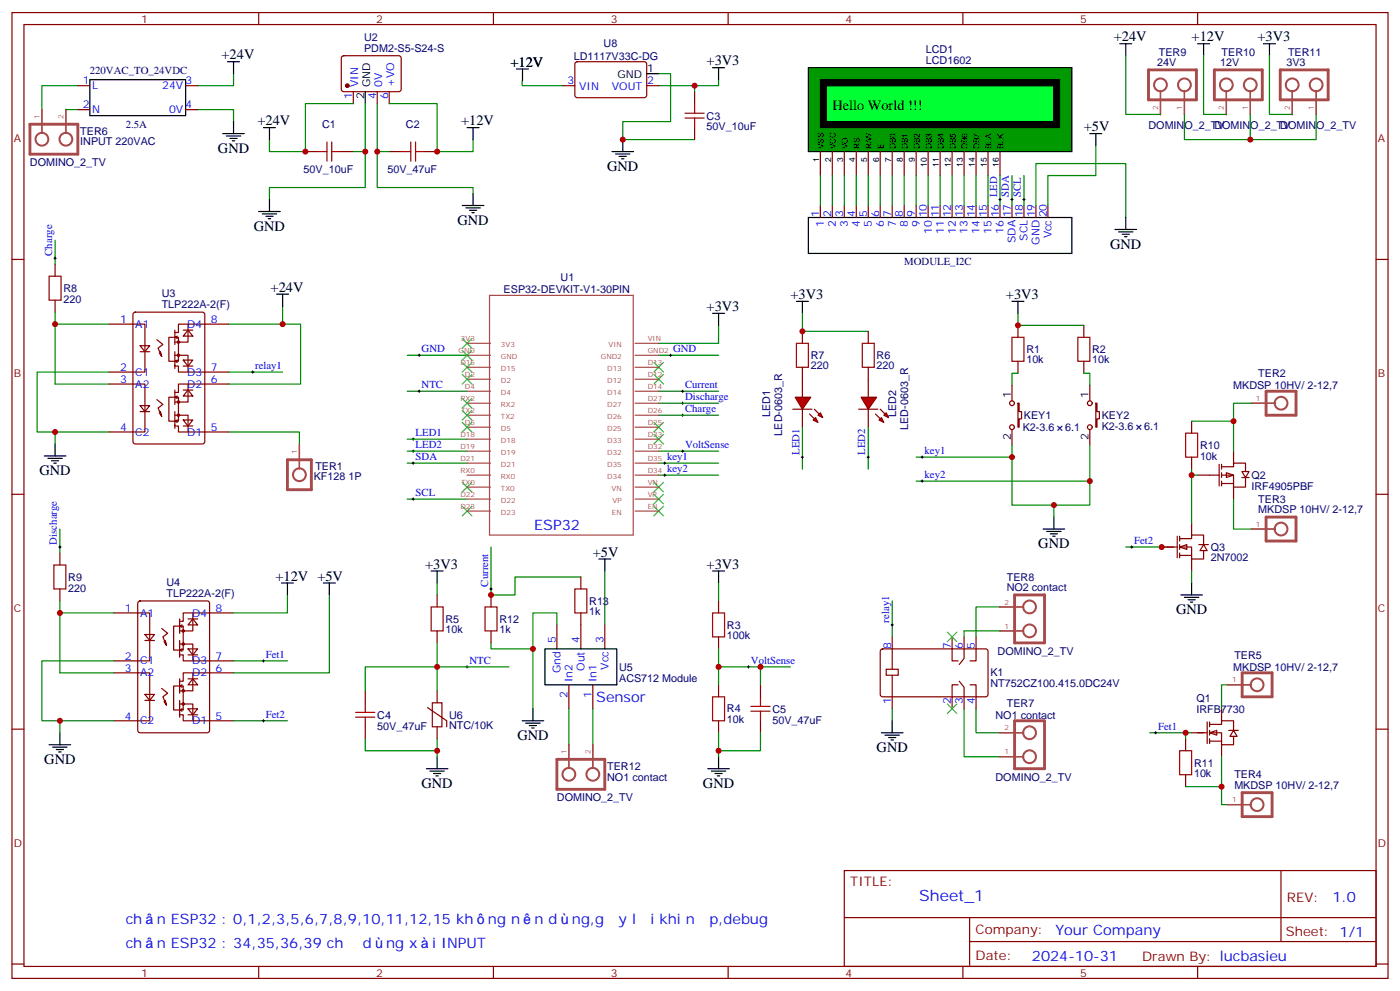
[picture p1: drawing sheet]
<svg xmlns="http://www.w3.org/2000/svg" width="412mm" height="292mm" viewBox="0 0 412 292" stroke-linecap="round" stroke-linejoin="round" font-family="sans-serif">
<g fill="none" stroke="#870000" stroke-width=".35">
<path d="M3.5 3.7h405.4v284.3h-405.4zM7.1 7.2h398.2v277.3h-398.2zM76.2 3.7v3.5M145.3 3.7v3.5M214.5 3.7v3.5M283.6 3.7v3.5M352.8 3.7v3.5M3.5 76.4h3.6M405.3 76.4h3.6M298.1 113.4v4.6M299.9 118.7h.3v2.5h.7v2.1h-.7v2.5h-.3zM321 113.4v4.6"/>
<path d="M322.8 118.7h.3v2.5h.7v2.1h-.7v2.5h-.3zM298.1 126.5v4.6M321 126.5v4.6M3.5 145.5h3.6M405.3 145.5h3.6M3.5 214.7h3.6M405.3 214.7h3.6M248.7 256.3h156.6v28.2h-156.6zM377.3 256.3v20.9M248.7 270.1h156.5M285.6 277.2h119.6M285.6 270.1v14.2"/>
<path d="M3.5 283.8h3.6M76.2 284.5v3.5M145.3 284.5v3.5M214.5 284.5v3.5M283.6 284.5v3.5M352.8 284.5v3.5M405.3 283.8h3.6"/>
<circle cx="298.1" cy="118.7" r=".71"/>
<circle cx="321" cy="118.7" r=".71"/>
<circle cx="298.1" cy="125.8" r=".71"/>
<circle cx="321" cy="125.8" r=".71"/>
</g>
<path d="M238.1 19.9h77.6v24.7h-77.6z" fill="#090" stroke="#000" stroke-width=".35"/>
<g fill="none" stroke="#870000" stroke-width=".35">
<path d="M241.7 44.6v7.1M245.2 44.6v7.1M248.7 44.6v7.1M252.2 44.6v7.1M255.8 44.6v7.1M259.3 44.6v7.1M262.8 44.6v7.1M266.3 44.6v7.1M269.9 44.6v7.1M273.4 44.6v7.1M276.9 44.6v7.1M280.5 44.6v7.1"/>
<path d="M284 44.6v7.1M287.5 44.6v7.1M291 44.6v7.1M294.6 44.6v7.1"/>
</g>
<path d="M241.7 23.5h70.5v14.1h-70.5z" fill="#000" stroke="#000" stroke-width=".35"/>
<path d="M243.4 25.2h67v10.6h-67z" fill="none" stroke="#000" stroke-width=".35"/>
<path d="M243.4 25.2h67v10.6h-67z" fill="#0f3" stroke="#000" stroke-width=".35"/>
<g fill="none" stroke="#000" stroke-width=".35">
<path d="M77.6 37.6h3.5M79.4 37.6v3.5M107.6 27v3.5M137.6 37.6h3.5M139.3 37.6v3.5M321 39.3h3.6M322.8 39.3v3.6M79.4 58.7v3.6M139.3 57v3.5M76.2 62.3h6.3M77.3 63h4.2M78.3 63.7h2.1"/>
<path d="M79 64.4h.7M136.2 60.5h6.3M137.2 61.2h4.3M138.3 61.9h2.1M139 62.6h.7M238.1 64h77.6v10.6h-77.6zM328.4 67.6h6.4M329.5 68.3h4.2M330.6 69h2.1M331.3 69.7h.7M331.6 64v3.6M209.9 92.3h3.5"/>
<path d="M211.7 92.3v3.5M298.1 88.7h3.5M299.9 88.7v3.6M307.3 155.8h6.3M308.3 156.5h4.3M309.4 157.2h2.1M310.1 157.9h.7M310.4 152.2v3.6M127 168.1h3.5M128.8 168.1v3.5M176.4 164.6h3.5M178.2 164.6v3.5"/>
<path d="M209.9 168.1h3.5M211.7 168.1v3.5M160.5 191h21.2v10.6h-21.2zM153.8 212.2h6.4M154.9 212.9h4.2M155.9 213.6h2.1M156.6 214.3h.7M157 208.7v3.5M125.6 226.3h6.3M126.6 227h4.3M127.7 227.7h2.1M128.4 228.4h.7"/>
<path d="M128.8 222.8v3.5M208.5 226.3h6.3M209.5 227h4.3M210.6 227.7h2.1M211.3 228.4h.7M211.7 222.8v3.5"/>
</g>
<g fill="none" stroke="#870000" stroke-width=".35">
<path d="M100.8 16.6l.4-.2 16.5 .1 .5 .6-.1 9.5-.6 .4-16.5-.1-.5-.6v-9.2zM104.1 27v3.5M111.1 27v3.5M114.7 27v3.5M90 44.6h3.5M100.5 44.6h3.6M114.7 44.6h3.5M125.2 44.6h3.6M241.7 60.5v3.5M245.2 60.5v3.5M248.7 60.5v3.5M252.2 60.5v3.5"/>
<path d="M255.8 60.5v3.5M259.3 60.5v3.5M262.8 60.5v3.5M266.3 60.5v3.5M269.9 60.5v3.5M273.4 60.5v3.5M276.9 60.5v3.5M280.5 60.5v3.5M284 60.5v3.5M287.5 60.5v3.5M291 60.5v3.5M294.6 60.5v3.5"/>
<path d="M298.1 60.5v3.5M301.6 60.5v3.5M305.2 60.5v3.5M308.7 60.5v3.5M32.1 95.4h10.6v14.1h-10.6M39.4 92.1l.5-.2h19.7l.7 .4v37.7l-.4 .6-20 .1-.7-.5v-37.6zM51.5 97.2v4.2M52.2 99.7l-.7-.4h-1.8v7.1h1.8l.7 .3M54 97.2h2.8M55.4 97.2l1.4 1.8h-2.8zM55.4 95.4h-2.8v2.5h-1.1M67.4 95.4h-12v5.3h-2.8v-1.4h-1.1l.7-.3"/>
<path d="M299.9 95.8v3.5M319.3 95.8v3.5M32.1 113.1h10.6v14.1h-10.6M41.3 101.8h2.8l-1.4 1.7zM41.3 119.4h2.8l-1.4 1.8zM41.3 103.5h2.8M46.2 100l1.8 1.4-1.4 1.1 1 2.5-.3-1.5M46.2 117.7l1.8 1.4-1.4 1 1 2.5-.3-1.4M46.9 103.9l.7 1.1M51.5 107.8h1.1v1.7h2.8M51.5 100.7h1.1v3.9h-1.1M51.5 118.4h1.1v3.8h-1.1"/>
<path d="M51.5 103.5v5M51.5 114.8v4.3M52.2 106l-.7 .4h1.1v-1.8h2.8v4.9h12M52.2 117.3l-.7-.4h-1.8v7.1h1.8l.7 .4M54 106h2.8l-1.4 1.8zM54 107.8h2.8M54 114.8h2.8M55.4 114.8l1.4 1.8h-2.8zM55.4 113.1h-2.8v2.4h-1.1M67.4 113.1h-12v5.3h-2.8v-1.5h-1.1l.7-.3M299.9 106.4v3.5M319.3 106.4v3.5"/>
<path d="M41.3 121.2h2.8M46.9 121.5l.7 1.1M51.5 125.4h1.1v1.8h2.8M51.5 121.2v4.9M52.2 123.6l-.7 .4h1.1v-1.8h2.8v5h12M54 123.6h2.8l-1.4 1.8zM54 125.4h2.8M40.8 177.1l.5-.2h19.7l.7 .4v37.7l-.4 .7h-20l-.7-.4v-37.7zM128.8 175.2v3.5M211.7 176.9v3.5M33.5 180.4h10.6v14.2h-10.6M33.5 198.1h10.6v14.1h-10.6"/>
<path d="M42.7 186.8h2.8l-1.4 1.8zM42.7 188.6h2.8M47.6 185l1.8 1.4-1.4 1.1 1 2.5-.3-1.4M48.3 188.9l.7 1.1M52.9 192.8h1.1v1.8h2.8M52.9 185.7h1.1v3.9h-1.1M52.9 182.2v4.2M52.9 188.6v4.9M52.9 199.8v4.3M53.6 184.7l-.7-.4h-1.7v7.1h1.7l.7 .3M53.6 191l-.7 .4h1.1v-1.8h2.8v5h12M55.4 191h2.8l-1.4 1.8z"/>
<path d="M55.4 182.2h2.8M55.4 192.8h2.8M55.4 199.8h2.8M56.8 182.2l1.4 1.8h-2.8zM56.8 180.4h-2.8v2.5h-1.1M56.8 199.8l1.4 1.8h-2.8zM56.8 198.1h-2.8v2.5h-1.1M68.8 180.4h-12v5.3h-2.8v-1.4h-1.1l.7-.3M68.8 198.1h-12v5.3h-2.8v-1.4h-1.1l.7-.4M128.8 185.7v3.6M164 184v7M171.1 184v7"/>
<path d="M178.2 184v7M211.7 187.5v3.5M42.7 204.4h2.8l-1.4 1.8zM42.7 206.2h2.8M47.6 202.7l1.8 1.4-1.4 1 1 2.5-.3-1.4M48.3 206.6l.7 1M52.9 210.4h1.1v1.8h2.8M52.9 203.4h1.1v3.9h-1.1M52.9 206.2v4.9M53.6 202.3l-.7-.3h-1.7v7h1.7l.7 .4M53.6 208.7l-.7 .3h1.1v-1.7h2.8v4.9h12M55.4 208.7h2.8l-1.4 1.7z"/>
<path d="M55.4 210.4h2.8M125.9 208.3l5.7 3.9v1.8M127.4 206.9h2.8v7.1h-2.8zM128.8 203.4v3.5M128.8 214v3.5M167.6 201.6v7.1M174.6 201.6v7.1M211.7 201.6v3.5M211.7 212.2v3.5"/>
<circle cx="52.6" cy="118.4" r=".35"/>
<circle cx="52.6" cy="100.7" r=".35"/>
<circle cx="52.6" cy="104.6" r=".35"/>
<circle cx="52.6" cy="122.2" r=".35"/>
<circle cx="54" cy="189.6" r=".35"/>
<circle cx="54" cy="185.7" r=".35"/>
<circle cx="54" cy="203.4" r=".35"/>
<circle cx="54" cy="207.3" r=".35"/>
</g>
<g fill="none" stroke="#008700" stroke-width=".35">
<path d="M104.1 30.5h-14.1v14.1h-10.6v-3.5M107.6 30.5v14.1h-3.5M111.1 30.5v14.1h3.6M114.7 30.5h14.1v14.1h10.5v-3.5M107.6 44.6v10.6h-28.2v3.5M111.1 44.6v10.6h28.2v1.8M241.7 51.7v8.8M245.2 51.7v8.8M248.7 51.7v8.8M252.2 51.7v8.8M255.8 51.7v8.8M259.3 51.7v8.8"/>
<path d="M262.8 51.7v8.8M266.3 51.7v8.8M269.9 51.7v8.8M273.4 51.7v8.8M276.9 51.7v8.8M280.5 51.7v8.8M284 51.7v8.8M287.5 51.7v8.8M291 51.7v8.8M294.6 51.7v8.8M298.1 51.7v8.8M301.6 51.7v8.8"/>
<path d="M322.8 42.9v8.8h-14.1v8.8M305.2 60.5v-12.3h26.4v15.8M32.1 95.4h-15.9v17.7h15.9M83.3 95.4h5.2v17.7h-21.1M83.3 90.1v5.3h-15.9M211.7 95.8v5.3h-17.7M299.9 92.3v3.5h19.4M32.1 109.5h-21.2v17.7h5.3v3.5M67.4 109.5h15.9M119.9 115.2h17.7M194 115.2h17.7M194 104.6h17.7"/>
<path d="M194 118.7h17.7M16.2 127.2h15.9M67.4 127.2h20.8v3.9M119.9 136.3h17.7M119.9 132.8h17.7M119.9 129.3h17.7M194 136.3h17.7M194 132.8h17.7M194 139.9h17.7M194 122.2h17.7M269.9 134.6h28.2M321 131.1v17.6h-10.6v3.5"/>
<path d="M119.9 146.9h17.7M269.9 141.6h51.1M84.7 175.2v5.2h-15.9M144.6 161v14.2h7.1v-5.3h19.4M178.2 168.1v15.9M211.7 171.6v5.3M68.8 194.6h15.9M128.8 196.3h21.1M164 184v-3.6h-7v28.3M211.7 191v10.6M211.7 196.3h21.1M167.6 208.7v10.6"/>
<path d="M174.6 208.7v10.6M211.7 215.7v7.1"/>
</g>
<g fill="none" stroke="#000" stroke-width=".29">
<path d="M297.7 58.7h.7M298.1 58.4v.7M301.3 58.7h.7M301.6 58.4v.7M123.1 115.2h.7M123.5 114.8v.7M197.2 104.6h.7M197.6 104.2v.8M200.7 115.2h.7M200.7 118.7h.7M201.1 114.8v.7M201.1 118.4v.7"/>
<path d="M121.4 136.3h.7M121.4 132.8h.7M121.4 129.3h.7M121.7 128.9v.7M121.7 132.5v.7M121.7 136v.7M195.4 136.3h.7M195.4 139.9h.7M195.8 136v.7M195.8 139.5v.7M200.7 132.8h.7M200.7 122.2h.7"/>
<path d="M201.1 121.9v.7M201.1 132.5v.7M271.3 134.6h.7M271.6 134.2v.7M121.4 146.9h.7M121.7 146.6v.7M271.3 141.6h.7M271.6 141.3v.7M144.3 173.4h.7M144.6 173v.7M137.2 196.3h.7M137.6 196v.7"/>
<path d="M220.1 196.3h.7M220.5 196v.7"/>
</g>
<g fill="none" stroke="#a10000" stroke-width=".35">
<path d="M93.5 44.6h2.8M96.3 41.8v5.6M97.7 44.6h2.8M97.7 41.8v5.6M118.2 44.6h2.8M121 41.8v5.6M122.4 44.6h2.8M122.4 41.8v5.6M298.1 99.3h3.5v7.1h-3.5zM317.5 99.3h3.5v7.1h-3.5zM127 178.7h3.5v7h-3.5zM209.9 180.4h3.5v7.1h-3.5z"/>
<path d="M209.9 205.1h3.5v7.1h-3.5z"/>
</g>
<circle cx="102.3" cy="25.2" r=".53" fill="#870000" stroke="#870000" stroke-width=".35"/>
<g fill="#f00" stroke="#870000" stroke-width=".35">
<path d="M234.2 116.9h4.6l-2.4 3.6z"/>
<path d="M233.5 120.5h5.7z"/>
</g>
<g fill="#870000" stroke="#870000" stroke-width=".35">
<path d="M239.9 120.5l1.4 1.4z"/>
<path d="M238.5 121.9l1.4 1.4z"/>
</g>
<g fill="#f00" stroke="#870000" stroke-width=".35">
<path d="M241.7 121.5l.7 1.4-1.5-.7z"/>
<path d="M239.5 123.6l.7-.7 .7 1.5z"/>
</g>
<path d="M236.4 111.7v5.2M236.4 120.5v5.3" fill="none" stroke="#870000" stroke-width=".35"/>
<g fill="#f00" stroke="#870000" stroke-width=".35">
<path d="M253.6 116.9h4.6l-2.4 3.6z"/>
<path d="M252.9 120.5h5.7z"/>
</g>
<g fill="#870000" stroke="#870000" stroke-width=".35">
<path d="M259.3 120.5l1.4 1.4z"/>
<path d="M257.9 121.9l1.4 1.4z"/>
</g>
<g fill="#f00" stroke="#870000" stroke-width=".35">
<path d="M260.3 122.2l.8-.7 .7 1.4z"/>
<path d="M258.9 123.6l.7-.7 .7 1.5z"/>
</g>
<g fill="none" stroke="#870000" stroke-width=".35">
<path d="M16.2 77.8v3.5M16.2 88.4v3.5M236.4 97.5v3.6M255.8 97.5v3.6M236.4 108.1v3.6M255.8 108.1v8.8M255.8 120.5v5.3M17.6 162.8v3.5M17.6 173.4v3.5M259.5 191.2l.5-.2 30.6 .1 .4 .6v13l-.7 .4h-30.6l-.4-.7v-12.7zM261.1 197h3.5v1.8h-3.5zM262.8 187.5v9.5"/>
<path d="M262.8 198.8v9.9M280.5 187.5v7.1h1.7M284 187.5v6.4l-1.4 1.7M287.5 187.5v7.1h-1.7M282.2 201.6h-1.7v7.1M282.6 200.6l1.4 1.7v6.4M285.8 201.6h1.7v7.1"/>
</g>
<g fill="none" stroke="#000" stroke-width=".35">
<path d="M81.5 86.6h3.5M83.3 86.6v3.5M234.6 88.7h3.5M236.4 88.7v3.6M13.1 134.2h6.3M14.1 134.9h4.2M15.2 135.6h2.1M15.9 136.3h.7M16.2 130.7v3.5M14.5 219.3h6.3M15.5 220h4.3M17.6 215.7v3.6"/>
<path d="M259.6 215.7h6.4M260.7 216.4h4.2M261.8 217.1h2.1M262.5 217.8h.7M262.8 212.2v3.5M16.6 220.7h2.1M17.3 221.4h.7"/>
</g>
<g fill="none" stroke="#008700" stroke-width=".35">
<path d="M16.2 70.7v7.1M16.2 91.9v3.5M236.4 92.3v5.2h19.4M236.4 125.8v12.3M255.8 125.8v12.3M17.6 155.8v7M17.6 176.9v3.5M262.8 176.9v10.6M294.6 178.7h-7.1v8.8M33.5 194.6h-21.2v17.6h5.3v3.5M33.5 180.4h-15.9v17.7h15.9M284 185.7v1.8"/>
<path d="M17.6 212.2h15.9M262.8 208.7v3.5M284 208.7v14.1h10.6M287.5 208.7v7h7.1"/>
</g>
<path d="M14.5 81.3h3.5v7.1h-3.5zM234.6 101.1h3.5v7h-3.5zM254 101.1h3.5v7h-3.5zM15.9 166.3h3.5v7.1h-3.5z" fill="none" stroke="#a10000" stroke-width=".35"/>
<path d="M15.9 76h.7M16.2 75.7v.7M74.1 109.5h.7M74.4 109.2v.7M236 134.6h.7M236.4 134.2v.7M255.4 134.6h.7M255.8 134.2v.7M17.3 161h.7M17.6 160.7v.7M262.5 184h.7M262.8 183.6v.7" fill="none" stroke="#000" stroke-width=".29"/>
<g fill="#fff" stroke="#870000" stroke-width=".35">
<path d="M356.3 215.7l2.1-.7v1.4z"/>
<path d="M363.4 215l1 1.8h-2.1z"/>
</g>
<g fill="none" stroke="#870000" stroke-width=".35">
<path d="M349.2 217.5v3.5M351 215.7h4.6M355.6 212.5v6.4M356.3 213.3h3.5v-1.1h3.6v2.8M356.3 215.7h3.5v3.6h3.6v-2.5M356.3 218.2h3.5M356.3 212.5v1.5M356.3 215v1.4M356.3 217.5v1.4M359.8 208.7v3.5M359.8 219.3v3.5M361.9 215h2.9"/>
<path d="M349.2 228.1v3.5"/>
</g>
<path d="M347.5 221h3.5v7.1h-3.5z" fill="none" stroke="#a10000" stroke-width=".35"/>
<path d="M68.8 212.2h15.9M338.7 215.7h12.3M349.2 215.7v1.8M361.6 201.6h-1.8v7.1M349.2 231.6h10.6M359.8 222.8v14.1h1.8" fill="none" stroke="#008700" stroke-width=".35"/>
<path d="M82.9 171.6h3.5M84.7 171.6v3.6" fill="none" stroke="#000" stroke-width=".35"/>
<path d="M77.3 194.6h.7M77.6 194.2v.7M77.3 212.2h.7M77.6 211.8v.7M340.1 215.7h.7M340.4 215.4v.7" fill="none" stroke="#000" stroke-width=".29"/>
<g fill="#fff" stroke="#870000" stroke-width=".35">
<path d="M361.2 139.2l2.2 .7-2.2 .7z"/>
<path d="M365.8 138.8h2.1l-1 1.8z"/>
</g>
<g fill="none" stroke="#870000" stroke-width=".35">
<path d="M169.6 18.4l.4-.2h20.1l.4 .7-.1 9.4-.6 .5-20-.1-.5-.7v-9.1zM22.9 25.2h3.6M22.9 32.3h3.6M54.7 25.2h3.5M54.7 32.3h3.5M165.8 25.2h3.5M190.5 25.2h3.5M204.6 27v3.5M204.6 37.6v3.5M351 124v3.5M351 134.6v3.5M352.8 139.9h6.3"/>
<path d="M359.1 136.7v6.4M359.8 137.4h3.6v-1.1h3.5v2.5M359.8 139.9h3.6v3.5M359.8 136.7v1.4M359.8 139.2v1.4M363.4 132.8v3.5M359.8 142.3h3.6M359.8 141.6v1.5M363.4 143.4v3.5M365.8 140.6h2.1M366.9 140.6v2.8h-3.5M144.6 175.2v3.5"/>
<path d="M171.1 169.9v3.5M144.6 185.7v3.6M171.1 180.4v3.6M107.6 203.4v3.5M107.6 214v3.5M224 201.6v3.5M224 212.2v3.5"/>
</g>
<g fill="none" stroke="#008700" stroke-width=".35">
<path d="M331.6 16.4v17.3h10.2M354.5 16.4v17.3h6.7M373.9 16.4v17.3h6.7M19.4 32.3h3.5M22.9 25.2h-10.6v7.1M58.2 32.3h10.6v3.5M68.8 21.7v3.5h-10.6M153.8 23.8v1.4h12M194 21.7h3.6v14.1h-14.2v5.3h21.2M204.6 25.2v1.8M211.7 23.5v1.7h-17.7M348.9 33.7v7.4h19.4v-7.4"/>
<path d="M387.7 33.7v7.4h-19.4M119.9 104.6h17.7M299.9 109.9h-1.8v3.5M319.3 109.9h1.7v3.5M368.7 118.7h-5.3v5.3M298.1 131.1v17.6h12.3M351 138.1v1.8h1.8M351 124h12.4M363.4 124v8.8M363.4 146.9v8.9h5.3M128.8 171.6v3.6M331.6 161h12.4"/>
<path d="M128.8 196.3h-21.2v7.1M128.8 189.3v14.1M144.6 189.3v1.7h12.4M224 196.3v5.3M284 185.7h10.6M107.6 217.5v3.5h21.2M128.8 217.5v5.3M224 215.7v5.3h-12.3"/>
</g>
<g fill="none" stroke="#a10000" stroke-width=".35">
<path d="M201.8 34.7h5.6M201.8 33.3h5.6M204.6 30.5v2.8M204.6 34.7v2.9M349.2 127.5h3.6v7.1h-3.6zM142.9 178.7h3.5v7h-3.5zM169.3 173.4h3.6v7h-3.6zM104.8 211.1h5.6M104.8 209.7h5.6M107.6 206.9v2.8M107.6 211.1v2.9M221.2 209.4h5.6"/>
<path d="M221.2 208h5.6M224 205.1v2.9M224 209.4v2.8"/>
</g>
<path d="M294.2 58.7h.7M294.6 58.4v.7M123.1 104.6h.7M123.5 104.2v.8M333 161h.7M333.4 160.7v.7" fill="none" stroke="#000" stroke-width=".29"/>
<g fill="none" stroke="#000" stroke-width=".35">
<path d="M67 18.2h3.6M68.8 18.2v3.5M209.9 19.9h3.5M211.7 19.9v3.6M329.8 12.9h3.6M331.6 12.9v3.5M352.8 12.9h3.5M354.5 12.9v3.5M372.2 12.9h3.5M373.9 12.9v3.5M26.5 23.5h28.2v10.5h-28.2zM65.6 39.3h6.4"/>
<path d="M68.8 35.8v3.5M152.1 20.3h3.6M153.9 20.3v3.5M190.5 21.7h3.5M66.7 40h4.2M67.7 40.7h2.1M68.4 41.5h.7M180.3 44.6h6.3M181.3 45.3h4.3M182.4 46h2.1M183.1 46.7h.7M183.4 41.1v3.5"/>
</g>
<path d="M8.8 36.6h14.1v8.8h-14.1zM338.3 20.6h14.1v8.8h-14.1zM357.7 20.6h14.1v8.8h-14.1zM377.1 20.6h14.1v8.8h-14.1zM372.9 115.2h8.9v7h-8.9zM84.7 135.4h7v8.8h-7zM372.9 152.2h8.9v7.1h-8.9zM298.9 175.2h8.8v14.1h-8.8zM365.9 198.1h8.8v7h-8.8zM298.9 212.2h8.8v14.1h-8.8zM164 223.5h14.2v8.9h-14.2zM365.9 233.4h8.8v7h-8.8z" fill="none" stroke="#a64a4a" stroke-width=".85"/>
<g fill="none" stroke="#a64a4a" stroke-width=".42">
<path d="M12.3 32.2v7M19.4 39a1.97 1.97 0 0 0-1.8 2.8 1.97 1.97 0 0 0 3.3 .5 1.97 1.97 0 0 0-1-3.2l-.5-.1M19.4 32.2v7M341.8 26.7v7.1M348.9 26.7v7.1M361.2 26.7v7.1M368.3 26.7v7.1M380.6 26.7v7.1M387.7 26.7v7.1M368.5 118.7h7.1M88.2 130.9v7.1M368.5 155.8h7.1"/>
<path d="M294.5 178.7h7M294.5 185.7h7M167.6 219.1v7.1M174.6 219.1v7.1M294.5 215.7h7M361.5 201.6h7M167.6 226a1.97 1.97 0 0 0-1.8 2.8 1.97 1.97 0 0 0 3.3 .4 1.97 1.97 0 0 0-1-3.1l-.5-.1M294.5 222.8h7M361.5 236.9h7"/>
<circle cx="341.8" cy="25" r="1.97"/>
<circle cx="348.9" cy="25" r="1.97"/>
<circle cx="361.2" cy="25" r="1.97"/>
<circle cx="368.3" cy="25" r="1.97"/>
<circle cx="380.6" cy="25" r="1.97"/>
<circle cx="387.7" cy="25" r="1.97"/>
<circle cx="12.4" cy="41" r="1.97"/>
<circle cx="377.4" cy="118.7" r="1.97"/>
<circle cx="88.2" cy="139.8" r="1.97"/>
<circle cx="377.4" cy="155.7" r="1.97"/>
<circle cx="303.3" cy="178.7" r="1.97"/>
<circle cx="303.3" cy="185.7" r="1.97"/>
<circle cx="303.3" cy="215.7" r="1.97"/>
<circle cx="370.3" cy="201.6" r="1.97"/>
<circle cx="174.6" cy="228" r="1.97"/>
<circle cx="303.3" cy="222.8" r="1.97"/>
<circle cx="370.3" cy="236.9" r="1.97"/>
</g>
<g fill="none" stroke="#a64a4a" stroke-width=".35">
<path d="M12.3 32.3v6.9M19.4 32.3v6.9a1.76 1.76 0 0 0-1.6 2.5 1.76 1.76 0 0 0 3 .4 1.76 1.76 0 0 0-.9-2.8l-.5-.1M341.8 26.7v7M348.9 26.7v7M361.2 26.7v7M368.3 26.7v7M380.6 26.7v7M387.7 26.7v7M144.2 87h42.3v70.5h-42.3zM137.6 118.7h6.9M137.6 101.1h6.9M137.6 104.6h6.9"/>
<path d="M137.6 108.1h6.9M137.6 111.7h6.9M137.6 115.2h6.9M187.1 118.7h6.9M187.1 101.1h6.9M187.1 104.6h6.9M187.1 108.1h6.9M187.1 111.7h6.9M187.1 115.2h6.9M368.7 118.7h6.9M88.2 131.1v6.9M137.6 122.2h6.9"/>
<path d="M137.6 125.8h6.9M137.6 129.3h6.9M137.6 132.8h6.9M137.6 136.3h6.9M137.6 139.9h6.9M187.1 122.2h6.9M187.1 125.8h6.9M187.1 129.3h6.9M187.1 132.8h6.9M187.1 136.3h6.9M187.1 139.9h6.9M137.6 143.4h6.9"/>
<path d="M137.6 146.9h6.9M137.6 150.5h6.9M187.1 143.4h6.9M187.1 146.9h6.9M187.1 150.5h6.9M368.7 155.8h6.9M294.6 178.7h6.9M294.6 185.7h6.9M167.6 219.3v6.9a1.76 1.76 0 0 0-1.6 2.5 1.76 1.76 0 0 0 2.9 .4 1.76 1.76 0 0 0-.9-2.8l-.4-.1M174.6 219.3v6.9M294.6 215.7h6.9M361.6 201.6h6.9"/>
<path d="M294.6 222.8h6.9M361.6 236.9h6.9"/>
<circle cx="341.8" cy="25" r="1.76"/>
<circle cx="348.9" cy="25" r="1.76"/>
<circle cx="361.2" cy="25" r="1.76"/>
<circle cx="368.3" cy="25" r="1.76"/>
<circle cx="380.6" cy="25" r="1.76"/>
<circle cx="387.7" cy="25" r="1.76"/>
<circle cx="12.4" cy="41" r="1.76"/>
<circle cx="377.4" cy="118.7" r="1.76"/>
<circle cx="88.2" cy="139.8" r="1.76"/>
<circle cx="377.4" cy="155.7" r="1.76"/>
<circle cx="303.3" cy="178.7" r="1.76"/>
<circle cx="303.3" cy="185.7" r="1.76"/>
<circle cx="303.3" cy="215.7" r="1.76"/>
<circle cx="370.3" cy="201.6" r="1.76"/>
<circle cx="174.6" cy="228" r="1.76"/>
<circle cx="303.3" cy="222.8" r="1.76"/>
<circle cx="370.3" cy="236.9" r="1.76"/>
</g>
<g fill="none" stroke="#3c3" stroke-width=".35">
<path d="M136.2 99.7l2.8 2.8M139 99.7l-2.8 2.8M136.2 103.2l2.8 2.8M136.2 106.7l2.8 2.8M136.2 110.2l2.8 2.9M136.2 117.3l2.8 2.8M139 103.2l-2.8 2.8M139 106.7l-2.8 2.8M139 110.2l-2.8 2.9M139 117.3l-2.8 2.8M192.6 110.2l2.8 2.9M192.6 106.7l2.8 2.8"/>
<path d="M195.4 110.2l-2.8 2.9M195.4 106.7l-2.8 2.8M136.2 120.8l2.8 2.8M136.2 124.4l2.8 2.8M139 120.8l-2.8 2.8M139 124.4l-2.8 2.8M192.6 127.9l2.8 2.8M192.6 124.4l2.8 2.8M195.4 127.9l-2.8 2.8M195.4 124.4l-2.8 2.8M136.2 142l2.8 2.8M136.2 149l2.8 2.9"/>
<path d="M139 142l-2.8 2.8M139 149l-2.8 2.9M192.6 149l2.8 2.9M192.6 145.5l2.8 2.8M192.6 142l2.8 2.8M195.4 149l-2.8 2.9M195.4 145.5l-2.8 2.8M195.4 142l-2.8 2.8M279 186.1l2.9 2.8M281.9 186.1l-2.9 2.8M279 207.3l2.9 2.8M281.9 207.3l-2.9 2.8"/>
</g>
<g fill="#fff" stroke="#870000" stroke-width=".35">
<path d="M347.5 161l2.1-.7v1.4z"/>
<path d="M354.5 160.3l1.1 1.8h-2.1z"/>
</g>
<path d="M346.8 157.9v6.3M347.5 158.6h3.5v-1.1h3.5v2.8M347.5 157.9v1.4M351 154v3.5M342.2 161h4.6M347.5 161h3.5v3.6h3.5v-2.5M347.5 163.5h3.5M347.5 160.3v1.4M347.5 162.8v1.4M351 164.6v3.5M353.1 160.3h2.9" fill="none" stroke="#870000" stroke-width=".35"/>
<path d="M351 139.9v14.1M97 175.2v22.9h-28.2M351 168.1v3.5" fill="none" stroke="#008700" stroke-width=".35"/>
<path d="M95.2 171.6h3.6M97 171.6v3.6M347.8 175.2h6.4M348.9 175.9h4.2M350 176.6h2.1M350.7 177.3h.7M351 171.6v3.6" fill="none" stroke="#000" stroke-width=".35"/>
<g fill="#c00">
<circle cx="299.9" cy="95.8" r=".88"/>
<circle cx="211.7" cy="196.3" r=".88"/>
<circle cx="128.8" cy="44.6" r=".88"/>
<circle cx="90" cy="44.6" r=".88"/>
<circle cx="107.6" cy="44.6" r=".88"/>
<circle cx="111.1" cy="44.6" r=".88"/>
<circle cx="236.4" cy="97.5" r=".88"/>
<circle cx="16.2" cy="127.2" r=".88"/>
<circle cx="16.2" cy="95.4" r=".88"/>
<circle cx="17.6" cy="180.4" r=".88"/>
<circle cx="17.6" cy="212.2" r=".88"/>
<circle cx="83.3" cy="95.4" r=".88"/>
<circle cx="359.8" cy="231.6" r=".88"/>
<circle cx="349.3" cy="215.7" r=".88"/>
<circle cx="363.4" cy="124" r=".88"/>
<circle cx="204.6" cy="25.2" r=".88"/>
<circle cx="183.4" cy="41.1" r=".88"/>
<circle cx="368.3" cy="41.1" r=".88"/>
<circle cx="128.8" cy="196.3" r=".88"/>
<circle cx="128.8" cy="221" r=".88"/>
<circle cx="224" cy="196.3" r=".88"/>
<circle cx="211.7" cy="221" r=".88"/>
<circle cx="310.4" cy="148.7" r=".88"/>
<circle cx="321" cy="141.6" r=".88"/>
<circle cx="298.1" cy="134.6" r=".88"/>
<circle cx="144.6" cy="175.2" r=".88"/>
<circle cx="157" cy="191" r=".88"/>
<circle cx="342.2" cy="161" r=".88"/>
<circle cx="351" cy="139.9" r=".88"/>
</g>
<text font-size="4.6" fill="#00f" x="270.8" y="265.3">Sheet_1</text>
<g font-size="4.2">
<text x="65.3" y="17.5">+24V</text>
<text x="328.1" y="12.2">+24V</text>
<text x="351" y="12.2">+12V</text>
<text x="370.4" y="12.2">+3V3</text>
<text x="150.4" y="19.6">+12V</text>
<text x="208.1" y="19.2">+3V3</text>
<text x="245.2" y="32.3">Hello World !!!</text>
<text x="75.8" y="36.9">+24V</text>
<text x="135.8" y="36.9">+12V</text>
<text x="319.3" y="38.6">+5V</text>
<text x="64.2" y="45">GND</text>
<text x="178.9" y="50.3">GND</text>
<text x="74.8" y="67.9">GND</text>
<text x="134.8" y="66.1">GND</text>
<text x="327" y="73.2">GND</text>
<text x="79.7" y="85.9">+24V</text>
<text x="232.8" y="88">+3V3</text>
<text x="296.3" y="88">+3V3</text>
<text x="208.1" y="91.5">+3V3</text>
<text x="11.6" y="139.9">GND</text>
<text x="305.9" y="161.4">GND</text>
<text x="125.2" y="167.4">+3V3</text>
<text x="174.6" y="163.9">+5V</text>
<text x="208.1" y="167.4">+3V3</text>
<text x="81.1" y="170.9">+12V +5V</text>
<text x="346.4" y="180.8">GND</text>
<text x="152.4" y="217.8">GND</text>
<text x="258.2" y="221.4">GND</text>
<text x="13.1" y="224.9">GND</text>
<text x="124.2" y="232">GND</text>
<text x="207.1" y="232">GND</text>
</g>
<g font-size="4.2" fill="#00f">
<text x="157.4" y="156">ESP32</text>
<text x="175.6" y="206.8">Sensor</text>
<text x="392.5" y="265.6">1.0</text>
<text x="37" y="272.2">ch</text>
<text x="46.2" y="272.2">n ESP32 : 0,1,2,3,5,6,7,8,9,10,11,12,15 kh</text>
<text x="143.7" y="272.2">ng n</text>
<text x="157.4" y="272.2">n d</text>
<text x="168.5" y="272.2">ng,g</text>
<text x="182.2" y="272.2">y l</text>
<text x="191.6" y="272.2">i khi n</text>
<text x="209" y="272.2">p,debug</text>
<text x="310.9" y="275.1">Your Company</text>
<text x="37" y="279.2">ch</text>
<text x="46.2" y="279.2">n ESP32 : 34,35,36,39 ch</text>
<text x="106.9" y="279.2">d</text>
<text x="113.8" y="279.2">ng x</text>
<text x="127.3" y="279.2">i INPUT</text>
<text x="304" y="282.9">2024-10-31</text>
</g>
<g font-size="3.9" fill="#800">
<text x="250.5" y="260.9">TITLE:</text>
<text x="379.1" y="265.6">REV:</text>
<text x="287.4" y="275.1">Company:</text>
<text x="378.7" y="275.7">Sheet: 1/1</text>
<text x="287.4" y="282.8">Date:</text>
<text x="336.4" y="282.8">Drawn By: lucbasieu</text>
</g>
<g font-size="3.2" fill="#800">
<text x="41.6" y="6.7">1</text>
<text x="110.8" y="6.7">2</text>
<text x="179.9" y="6.7">3</text>
<text x="249.1" y="6.7">4</text>
<text x="318.2" y="6.7">5</text>
<text x="4.1" y="41.8">A</text>
<text x="405.9" y="41.8">A</text>
<text x="4.1" y="110.9">B</text>
<text x="405.9" y="110.9">B</text>
<text x="4.1" y="180.1">C</text>
<text x="405.9" y="180.1">C</text>
<text x="4.1" y="249.2">D</text>
<text x="405.9" y="249.2">D</text>
<text x="41.6" y="287.5">1</text>
<text x="110.8" y="287.5">2</text>
<text x="179.9" y="287.5">3</text>
<text x="249.1" y="287.5">4</text>
<text x="318.2" y="287.5">5</text>
</g>
<g font-size="3.2" fill="#000080">
<text x="107.3" y="15.3">PDM2-S5-S24-S</text>
<text x="107.3" y="12.2">U2</text>
<text x="169" y="17.6">LD1117V33C-DG</text>
<text x="177.8" y="13.9">U8</text>
<text x="272.7" y="15.7">LCD1</text>
<text x="341.4" y="16.6">TER9</text>
<text x="359.9" y="16.6">TER10</text>
<text x="379.4" y="16.6">TER11</text>
<text x="26.5" y="21.7">220VAC_TO_24VDC</text>
<text x="272.7" y="18.9">LCD1602</text>
<text x="340.9" y="19.5">24V</text>
<text x="359.4" y="19.5">12V</text>
<text x="378.9" y="19.5">3V3</text>
<text x="208.1" y="35.2">C3</text>
<text x="23.6" y="39.7">TER6</text>
<text x="37" y="37.6">2.5A</text>
<text x="94.9" y="37.8">C1</text>
<text x="119.6" y="37.8">C2</text>
<text x="208.1" y="38.4">50V_10uF</text>
<text x="338.3" y="37.9">DOMINO_2_TV</text>
<text x="357.7" y="37.9">DOMINO_2_TV</text>
<text x="377.1" y="37.9">DOMINO_2_TV</text>
<text x="23.6" y="42.8">INPUT 220VAC</text>
<text x="8.8" y="48.9">DOMINO_2_TV</text>
<text x="89.4" y="51">50V_10uF</text>
<text x="114.1" y="51">50V_47uF</text>
<text x="165.1" y="82.7">U1</text>
<text x="266.3" y="78.1">MODULE_I2C</text>
<text x="18.7" y="89.1">220</text>
<text x="18.7" y="86">R8</text>
<text x="47.6" y="87.5">U3</text>
<text x="148.4" y="86.4">ESP32-DEVKIT-V1-30PIN</text>
<text x="47.6" y="90.7">TLP222A-2(F)</text>
<text x="238.8" y="105.8">R7</text>
<text x="258.2" y="105.8">R6</text>
<text x="302.3" y="107">10k</text>
<text x="302.3" y="104">R1</text>
<text x="321.7" y="107">10k</text>
<text x="321.7" y="104">R2</text>
<text x="238.8" y="108.7">220</text>
<text x="258.2" y="108.7">220</text>
<text x="370.7" y="111">TER2</text>
<text x="363.3" y="114.6">MKDSP 10HV/ 2-12,7</text>
<text x="226.9" y="122.8" transform="rotate(-90 226.9 122.8)">LED1</text>
<text x="264" y="122.8" transform="rotate(-90 264 122.8)">LED2</text>
<text x="301.6" y="123.3">KEY1</text>
<text x="324.6" y="123.3">KEY2</text>
<text x="230.4" y="128.2" transform="rotate(-90 230.4 128.2)">LED-0603_R</text>
<text x="267.5" y="126.5" transform="rotate(-90 267.5 126.5)">LED-0603_R</text>
<text x="301.3" y="126.8">K2-3.6</text>
<text x="313.8" y="126.8">6.1</text>
<text x="324.6" y="126.5">K2-3.6</text>
<text x="337.1" y="126.5">6.1</text>
<text x="353.5" y="135.4">10k</text>
<text x="353.5" y="132.2">R10</text>
<text x="92.4" y="141.4">KF128 1P</text>
<text x="92.9" y="138.4">TER1</text>
<text x="368.7" y="141">Q2</text>
<text x="368.7" y="144.2">IRF4905PBF</text>
<text x="370.7" y="148">TER3</text>
<text x="370.7" y="151.2">MKDSP 10HV/ 2-12,7</text>
<text x="356.7" y="165.3">2N7002</text>
<text x="356.7" y="162.1">Q3</text>
<text x="20.1" y="171">R9</text>
<text x="49" y="172.5">U4</text>
<text x="296.6" y="170.9">TER8</text>
<text x="20.1" y="174.2">220</text>
<text x="49" y="175.8">TLP222A-2(F)</text>
<text x="173.6" y="178">R13</text>
<text x="296.6" y="174.1">NO2 contact</text>
<text x="131.2" y="183.3">R5</text>
<text x="147.1" y="183.3">R12</text>
<text x="173.6" y="181.2">1k</text>
<text x="214.1" y="185">R3</text>
<text x="131.2" y="186.4">10k</text>
<text x="147.1" y="186.4">1k</text>
<text x="214.1" y="188.2">100k</text>
<text x="182.4" y="197.5">U5</text>
<text x="293.9" y="192.8">DOMINO_2_TV</text>
<text x="363.3" y="197.5">MKDSP 10HV/ 2-12,7</text>
<text x="363.6" y="193.9">TER5</text>
<text x="182.4" y="200.7">ACS712 Module</text>
<text x="291.7" y="202.3">NT752CZ100.415.0DC24V</text>
<text x="291.7" y="199.1">K1</text>
<text x="214.1" y="209.7">R4</text>
<text x="227.5" y="209.8">C5</text>
<text x="296.6" y="208">TER7</text>
<text x="352.4" y="209.8">IRFB7730</text>
<text x="352.4" y="206.7">Q1</text>
<text x="111.1" y="214.8">50V_47uF</text>
<text x="111.1" y="211.6">C4</text>
<text x="132.3" y="214.8">NTC/10K</text>
<text x="132.3" y="211.6">U6</text>
<text x="214.1" y="212.9">10k</text>
<text x="227.5" y="213">50V_47uF</text>
<text x="293.3" y="211.6">NO1 contact</text>
<text x="178.9" y="226.6">TER12</text>
<text x="351.7" y="225.7">R11</text>
<text x="178.9" y="229.8">NO1 contact</text>
<text x="293.3" y="229.8">DOMINO_2_TV</text>
<text x="351.7" y="228.8">10k</text>
<text x="363.6" y="232.3">MKDSP 10HV/ 2-12,7</text>
<text x="363.6" y="229.2">TER4</text>
<text x="164" y="235.9">DOMINO_2_TV</text>
</g>
<g font-size="3.2">
<text x="181.9" y="23.1">GND</text>
<text x="190.7" y="21.3">1</text>
<text x="107.2" y="29.2" transform="rotate(-90 107.2 29.2)">2</text>
<text x="109" y="25.7" transform="rotate(-90 109 25.7)">GND</text>
<text x="297.7" y="117.3" transform="rotate(-90 297.7 117.3)">1</text>
<text x="320.7" y="117.3" transform="rotate(-90 320.7 117.3)">1</text>
<text x="297.7" y="129.5" transform="rotate(-90 297.7 129.5)">2</text>
<text x="320.7" y="129.5" transform="rotate(-90 320.7 129.5)">2</text>
</g>
<g font-size="3.2" fill="#00f">
<text x="24.4" y="24.9">1</text>
<text x="27.2" y="26.3">L</text>
<text x="47.8" y="26.3">24V</text>
<text x="54.7" y="24.9">3</text>
<text x="103.7" y="29.2" transform="rotate(-90 103.7 29.2)">1</text>
<text x="105.5" y="25.7" transform="rotate(-90 105.5 25.7)">VIN</text>
<text x="110.8" y="29.2" transform="rotate(-90 110.8 29.2)">4</text>
<text x="112.5" y="25.7" transform="rotate(-90 112.5 25.7)">0V</text>
<text x="114.3" y="29.2" transform="rotate(-90 114.3 29.2)">6</text>
<text x="116.1" y="25.7" transform="rotate(-90 116.1 25.7)">+VO</text>
<text x="167.1" y="24.9">3</text>
<text x="170.6" y="26.6">VIN</text>
<text x="180.3" y="26.6">VOUT</text>
<text x="190.7" y="24.9">2</text>
<text x="24.4" y="31.9">2</text>
<text x="27.2" y="33.3">N</text>
<text x="49.8" y="33.3">0V</text>
<text x="54.7" y="31.9">4</text>
<text x="241.3" y="64" transform="rotate(-90 241.3 64)">1</text>
<text x="244.8" y="64" transform="rotate(-90 244.8 64)">2</text>
<text x="248.4" y="64" transform="rotate(-90 248.4 64)">3</text>
<text x="251.9" y="64" transform="rotate(-90 251.9 64)">4</text>
<text x="255.4" y="64" transform="rotate(-90 255.4 64)">5</text>
<text x="258.9" y="64" transform="rotate(-90 258.9 64)">6</text>
<text x="262.5" y="64" transform="rotate(-90 262.5 64)">7</text>
<text x="266" y="64" transform="rotate(-90 266 64)">8</text>
<text x="269.5" y="64" transform="rotate(-90 269.5 64)">9</text>
<text x="273" y="64" transform="rotate(-90 273 64)">10</text>
<text x="276.6" y="64" transform="rotate(-90 276.6 64)">11</text>
<text x="280.1" y="64" transform="rotate(-90 280.1 64)">12</text>
<text x="283.6" y="64" transform="rotate(-90 283.6 64)">13</text>
<text x="287.2" y="64" transform="rotate(-90 287.2 64)">14</text>
<text x="290.7" y="64" transform="rotate(-90 290.7 64)">15</text>
<text x="294.2" y="64" transform="rotate(-90 294.2 64)">16 LED</text>
<text x="297.7" y="64" transform="rotate(-90 297.7 64)">17 SDA</text>
<text x="301.3" y="64" transform="rotate(-90 301.3 64)">18 SCL</text>
<text x="304.8" y="64" transform="rotate(-90 304.8 64)">19</text>
<text x="308.3" y="64" transform="rotate(-90 308.3 64)">20</text>
<text x="242.7" y="66.8" transform="rotate(-90 242.7 66.8)">1</text>
<text x="246.2" y="66.8" transform="rotate(-90 246.2 66.8)">2</text>
<text x="249.8" y="66.8" transform="rotate(-90 249.8 66.8)">3</text>
<text x="253.3" y="66.8" transform="rotate(-90 253.3 66.8)">4</text>
<text x="256.8" y="66.8" transform="rotate(-90 256.8 66.8)">5</text>
<text x="260.3" y="66.8" transform="rotate(-90 260.3 66.8)">6</text>
<text x="263.9" y="66.8" transform="rotate(-90 263.9 66.8)">7</text>
<text x="267.4" y="66.8" transform="rotate(-90 267.4 66.8)">8</text>
<text x="270.9" y="66.8" transform="rotate(-90 270.9 66.8)">9</text>
<text x="274.5" y="68.8" transform="rotate(-90 274.5 68.8)">10</text>
<text x="278" y="68.8" transform="rotate(-90 278 68.8)">11</text>
<text x="281.5" y="68.8" transform="rotate(-90 281.5 68.8)">12</text>
<text x="285" y="68.8" transform="rotate(-90 285 68.8)">13</text>
<text x="288.6" y="68.8" transform="rotate(-90 288.6 68.8)">14</text>
<text x="292.1" y="68.8" transform="rotate(-90 292.1 68.8)">15</text>
<text x="295.6" y="68.8" transform="rotate(-90 295.6 68.8)">16</text>
<text x="299.2" y="71.5" transform="rotate(-90 299.2 71.5)">SDA</text>
<text x="302.7" y="70.9" transform="rotate(-90 302.7 70.9)">SCL</text>
<text x="309.7" y="70.2" transform="rotate(-90 309.7 70.2)">Vcc</text>
<text x="15.3" y="75.3" transform="rotate(-90 15.3 75.3)">Charge</text>
<text x="306.2" y="72" transform="rotate(-90 306.2 72)">GND</text>
<text x="35.4" y="95.1">1</text>
<text x="62.1" y="95.1">8</text>
<text x="39.9" y="96.5">A1</text>
<text x="55.2" y="96.5">D4</text>
<text x="124.2" y="103.7">GND</text>
<text x="198.3" y="103.7">GND</text>
<text x="35.4" y="109.2">2</text>
<text x="35.4" y="112.7">3</text>
<text x="39.9" y="110.6">C1</text>
<text x="55.2" y="110.6">D3</text>
<text x="62.1" y="112.7">6</text>
<text x="62.1" y="109.2">7</text>
<text x="75.1" y="108.7">relay1</text>
<text x="39.9" y="114.1">A2</text>
<text x="55.2" y="114.1">D2</text>
<text x="124.2" y="114.3">NTC</text>
<text x="201.8" y="117.8">Discharge</text>
<text x="201.8" y="114.3">Current</text>
<text x="201.8" y="121.4">Charge</text>
<text x="35.4" y="126.8">4</text>
<text x="39.9" y="128.2">C2</text>
<text x="55.2" y="128.2">D1</text>
<text x="62.1" y="126.8">5</text>
<text x="122.4" y="131.9">LED2</text>
<text x="122.4" y="128.4">LED1</text>
<text x="201.8" y="131.9">VoltSense</text>
<text x="122.4" y="135.5">SDA</text>
<text x="196.5" y="135.5">key1</text>
<text x="235.5" y="133.9" transform="rotate(-90 235.5 133.9)">LED1</text>
<text x="254.9" y="133.9" transform="rotate(-90 254.9 133.9)">LED2</text>
<text x="272.3" y="133.7">key1</text>
<text x="196.5" y="139">key2</text>
<text x="272.3" y="140.8">key2</text>
<text x="122.4" y="146">SCL</text>
<text x="16.8" y="160.3" transform="rotate(-90 16.8 160.3)">Discharge</text>
<text x="334.1" y="160.2">Fet2</text>
<text x="143.8" y="172.7" transform="rotate(-90 143.8 172.7)">Current</text>
<text x="36.8" y="180.1">1</text>
<text x="41.3" y="181.5">A1</text>
<text x="56.6" y="181.5">D4</text>
<text x="63.5" y="180.1">8</text>
<text x="261.9" y="183.3" transform="rotate(-90 261.9 183.3)">relay1</text>
<text x="163.7" y="189.3" transform="rotate(-90 163.7 189.3)">5</text>
<text x="170.7" y="189.3" transform="rotate(-90 170.7 189.3)">4</text>
<text x="177.8" y="189.3" transform="rotate(-90 177.8 189.3)">3</text>
<text x="262.5" y="191" transform="rotate(-90 262.5 191)">8</text>
<text x="280.1" y="191" transform="rotate(-90 280.1 191)">7</text>
<text x="283.6" y="191" transform="rotate(-90 283.6 191)">6</text>
<text x="287.2" y="191" transform="rotate(-90 287.2 191)">5</text>
<text x="36.8" y="194.2">2</text>
<text x="36.8" y="197.7">3</text>
<text x="41.3" y="195.6">C1</text>
<text x="56.6" y="195.6">D3</text>
<text x="63.5" y="197.7">6</text>
<text x="63.5" y="194.2">7</text>
<text x="78.3" y="193.7">Fet1</text>
<text x="138.3" y="195.4">NTC</text>
<text x="172.2" y="197.5" transform="rotate(-90 172.2 197.5)">Out</text>
<text x="179.2" y="197.2" transform="rotate(-90 179.2 197.2)">Vcc</text>
<text x="221.2" y="195.4">VoltSense</text>
<text x="41.3" y="199.1">A2</text>
<text x="56.6" y="199.1">D2</text>
<text x="165.1" y="198.2" transform="rotate(-90 165.1 198.2)">Gnd</text>
<text x="168.6" y="200.9" transform="rotate(-90 168.6 200.9)">In2</text>
<text x="175.7" y="200.9" transform="rotate(-90 175.7 200.9)">In1</text>
<text x="167.2" y="205.4" transform="rotate(-90 167.2 205.4)">2</text>
<text x="174.3" y="205.4" transform="rotate(-90 174.3 205.4)">1</text>
<text x="262.5" y="207.2" transform="rotate(-90 262.5 207.2)">1</text>
<text x="280.1" y="207.2" transform="rotate(-90 280.1 207.2)">2</text>
<text x="283.6" y="207.2" transform="rotate(-90 283.6 207.2)">3</text>
<text x="287.2" y="207.2" transform="rotate(-90 287.2 207.2)">4</text>
<text x="36.8" y="211.8">4</text>
<text x="41.3" y="213.3">C2</text>
<text x="56.6" y="213.3">D1</text>
<text x="63.5" y="211.8">5</text>
<text x="78.3" y="211.3">Fet2</text>
<text x="341.1" y="214.8">Fet1</text>
</g>
<g font-size="2.5">
<text x="241.3" y="47.8" transform="rotate(-90 241.3 47.8)">1</text>
<text x="242.7" y="43.9" transform="rotate(-90 242.7 43.9)">VSS</text>
<text x="244.8" y="47.8" transform="rotate(-90 244.8 47.8)">2</text>
<text x="246.2" y="43.9" transform="rotate(-90 246.2 43.9)">VCC</text>
<text x="248.4" y="47.8" transform="rotate(-90 248.4 47.8)">3</text>
<text x="249.8" y="43.9" transform="rotate(-90 249.8 43.9)">VO</text>
<text x="251.9" y="47.8" transform="rotate(-90 251.9 47.8)">4</text>
<text x="253.3" y="43.9" transform="rotate(-90 253.3 43.9)">RS</text>
<text x="255.4" y="47.8" transform="rotate(-90 255.4 47.8)">5</text>
<text x="256.8" y="43.9" transform="rotate(-90 256.8 43.9)">R/W</text>
<text x="258.9" y="47.8" transform="rotate(-90 258.9 47.8)">6</text>
<text x="260.3" y="43.9" transform="rotate(-90 260.3 43.9)">E</text>
<text x="262.5" y="47.8" transform="rotate(-90 262.5 47.8)">7</text>
<text x="263.9" y="43.9" transform="rotate(-90 263.9 43.9)">DB0</text>
<text x="266" y="47.8" transform="rotate(-90 266 47.8)">8</text>
<text x="267.4" y="43.9" transform="rotate(-90 267.4 43.9)">DB1</text>
<text x="269.5" y="47.8" transform="rotate(-90 269.5 47.8)">9</text>
<text x="270.9" y="43.9" transform="rotate(-90 270.9 43.9)">DB2</text>
<text x="274.5" y="43.9" transform="rotate(-90 274.5 43.9)">DB3</text>
<text x="278" y="43.9" transform="rotate(-90 278 43.9)">DB4</text>
<text x="281.5" y="43.9" transform="rotate(-90 281.5 43.9)">DB5</text>
<text x="285" y="43.9" transform="rotate(-90 285 43.9)">DB6</text>
<text x="288.6" y="43.9" transform="rotate(-90 288.6 43.9)">DB7</text>
<text x="292.1" y="43.9" transform="rotate(-90 292.1 43.9)">BLA</text>
<text x="295.6" y="43.9" transform="rotate(-90 295.6 43.9)">BLK</text>
<text x="273" y="49.1" transform="rotate(-90 273 49.1)">10</text>
<text x="276.6" y="49.1" transform="rotate(-90 276.6 49.1)">11</text>
<text x="280.1" y="49.1" transform="rotate(-90 280.1 49.1)">12</text>
<text x="283.6" y="49.1" transform="rotate(-90 283.6 49.1)">13</text>
<text x="287.2" y="49.1" transform="rotate(-90 287.2 49.1)">14</text>
<text x="290.7" y="49.1" transform="rotate(-90 290.7 49.1)">15</text>
<text x="294.2" y="49.1" transform="rotate(-90 294.2 49.1)">16</text>
</g>
<g font-size="2.1" fill="#a54b4b">
<text x="11.7" y="34.9" transform="rotate(-90 11.7 34.9)">1</text>
<text x="18.7" y="34.9" transform="rotate(-90 18.7 34.9)">2</text>
<text x="341.1" y="32.4" transform="rotate(-90 341.1 32.4)">2</text>
<text x="348.2" y="32.4" transform="rotate(-90 348.2 32.4)">1</text>
<text x="360.5" y="32.4" transform="rotate(-90 360.5 32.4)">2</text>
<text x="367.6" y="32.4" transform="rotate(-90 367.6 32.4)">1</text>
<text x="380" y="32.4" transform="rotate(-90 380 32.4)">2</text>
<text x="387" y="32.4" transform="rotate(-90 387 32.4)">1</text>
<text x="135.8" y="100.4">3V3</text>
<text x="190.8" y="100.4">VIN</text>
<text x="135.1" y="103.9">GND</text>
<text x="135.6" y="107.4">D15</text>
<text x="147.6" y="102.1">3V3</text>
<text x="147.6" y="105.6">GND</text>
<text x="177" y="105.6">GND2</text>
<text x="179.2" y="102.1">VIN</text>
<text x="190.8" y="103.9">GND2</text>
<text x="190.8" y="107.4">D13</text>
<text x="136.9" y="111">D2</text>
<text x="147.6" y="109.2">D15</text>
<text x="147.6" y="112.7">D2</text>
<text x="178.9" y="109.2">D13</text>
<text x="178.9" y="112.7">D12</text>
<text x="190.8" y="111">D12</text>
<text x="135.7" y="118">RX2</text>
<text x="136.9" y="114.5">D4</text>
<text x="147.6" y="116.2">D4</text>
<text x="147.6" y="119.8">RX2</text>
<text x="178.9" y="116.2">D14</text>
<text x="178.9" y="119.8">D27</text>
<text x="190.8" y="114.5">D14</text>
<text x="190.8" y="118">D27</text>
<text x="370" y="118">1</text>
<text x="135.8" y="121.5">TX2</text>
<text x="136.9" y="125.1">D5</text>
<text x="147.6" y="123.3">TX2</text>
<text x="178.9" y="123.3">D26</text>
<text x="190.8" y="121.5">D26</text>
<text x="190.8" y="125.1">D25</text>
<text x="135.6" y="128.6">D18</text>
<text x="147.6" y="126.8">D5</text>
<text x="147.6" y="130.3">D18</text>
<text x="178.9" y="126.8">D25</text>
<text x="178.9" y="130.3">D33</text>
<text x="190.8" y="128.6">D33</text>
<text x="87.5" y="133.7" transform="rotate(-90 87.5 133.7)">1</text>
<text x="135.6" y="132.1">D19</text>
<text x="135.6" y="135.7">D21</text>
<text x="147.6" y="133.9">D19</text>
<text x="147.6" y="137.4">D21</text>
<text x="178.9" y="133.9">D32</text>
<text x="178.9" y="137.4">D35</text>
<text x="190.8" y="132.1">D32</text>
<text x="190.8" y="135.7">D35</text>
<text x="135.7" y="139.2">RX0</text>
<text x="135.8" y="142.7">TX0</text>
<text x="147.6" y="140.9">RX0</text>
<text x="178.9" y="140.9">D34</text>
<text x="190.8" y="139.2">D34</text>
<text x="190.8" y="142.7">VN</text>
<text x="135.6" y="146.2">D22</text>
<text x="135.6" y="149.8">D23</text>
<text x="147.6" y="144.4">TX0</text>
<text x="147.6" y="148">D22</text>
<text x="180.1" y="144.4">VN</text>
<text x="180.4" y="148">VP</text>
<text x="190.8" y="146.2">VP</text>
<text x="190.8" y="149.8">EN</text>
<text x="147.6" y="151.5">D23</text>
<text x="180.2" y="151.5">EN</text>
<text x="370" y="155.1">1</text>
<text x="295.9" y="178">2</text>
<text x="295.9" y="185">1</text>
<text x="362.9" y="200.9">1</text>
<text x="295.9" y="215">2</text>
<text x="166.9" y="221.9" transform="rotate(-90 166.9 221.9)">1</text>
<text x="173.9" y="221.9" transform="rotate(-90 173.9 221.9)">2</text>
<text x="295.9" y="222.1">1</text>
<text x="362.9" y="236.2">1</text>
</g>
</svg>
